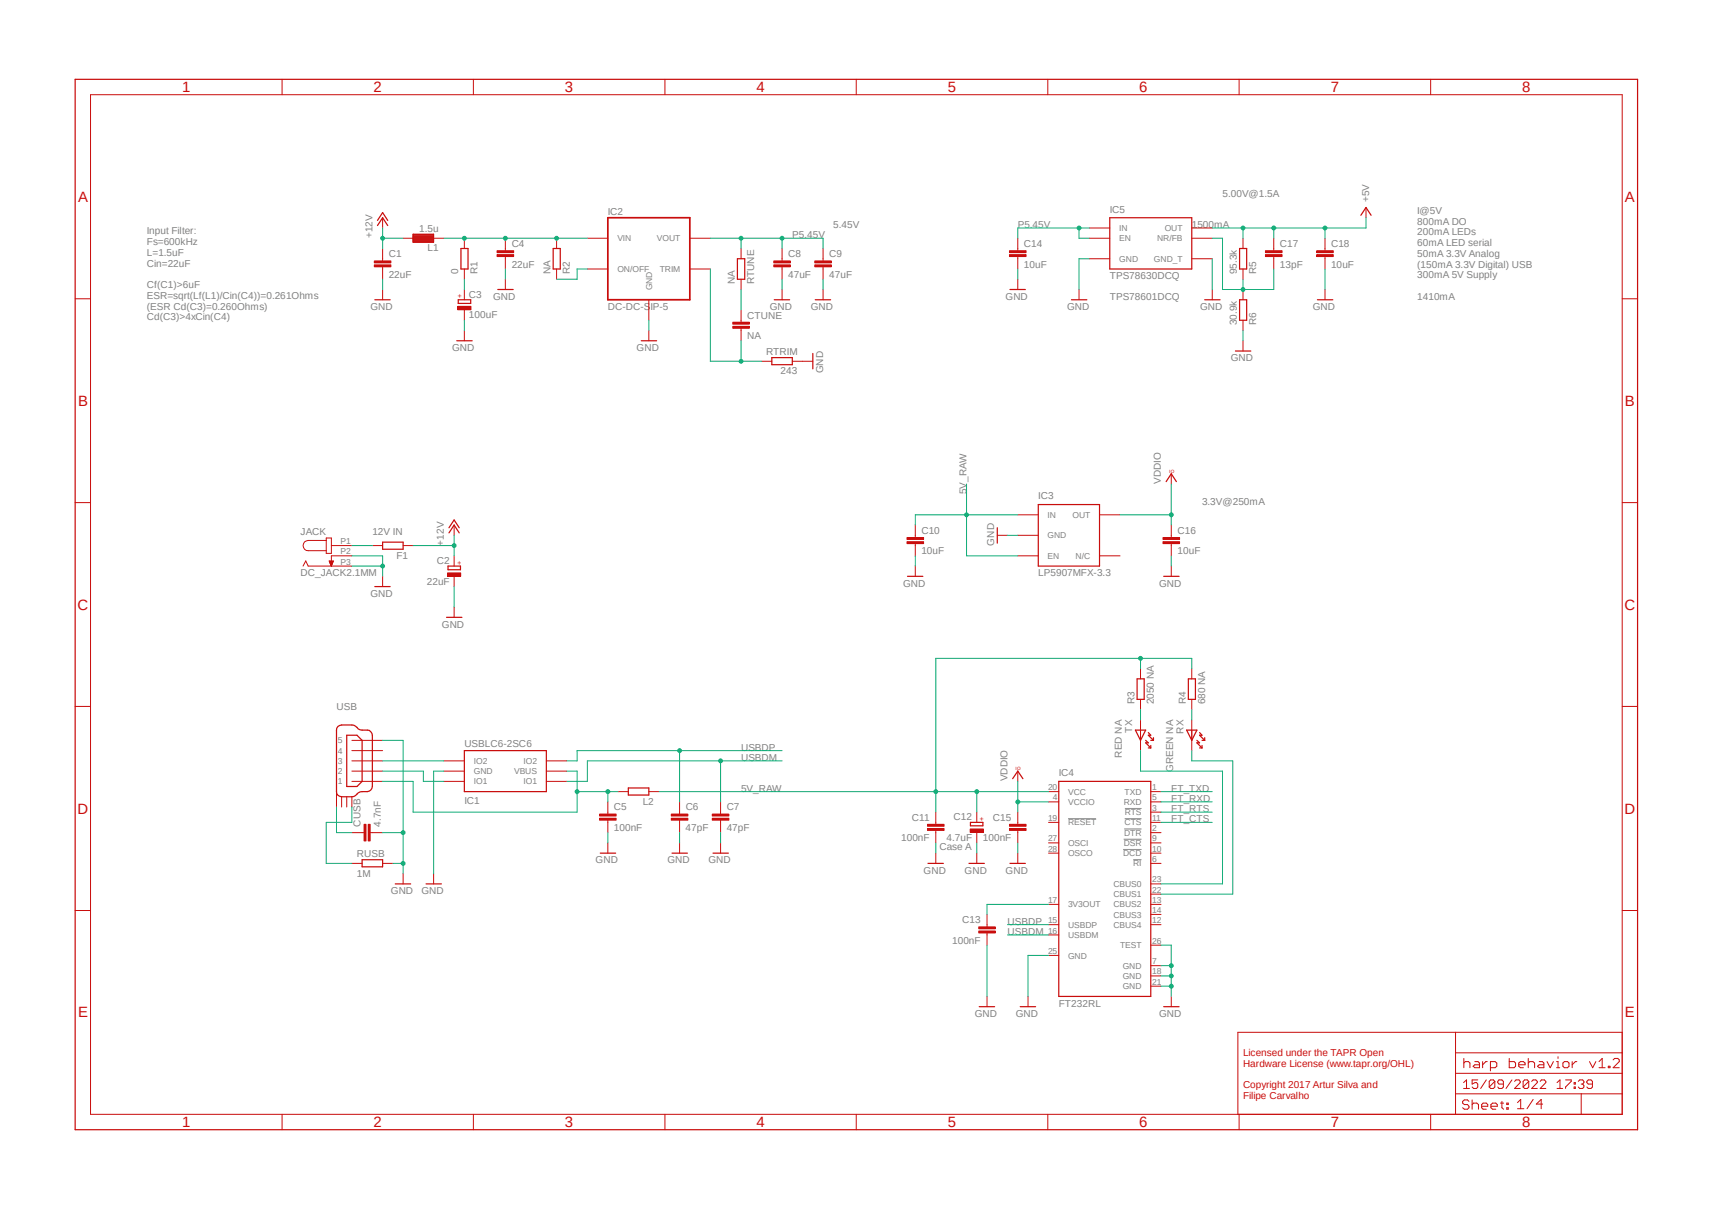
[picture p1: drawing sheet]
<svg xmlns="http://www.w3.org/2000/svg" width="297mm" height="210mm" viewBox="0 0 297 210" stroke-linecap="round" stroke-linejoin="round" font-family="sans-serif">
<path d="M12.7 13.5l271.7 182.8M284.4 13.5l-271.7 182.8" fill="none" stroke="#fff" stroke-width=".17"/>
<path d="M185.3 142h4.9M194.9 147.3h3.1M194.9 145.5h3.1M195 143.8h3M195.1 142h2.9M195.2 140.2h2.8M196.6 149.1h1.4" fill="none" stroke="#808080" stroke-width=".17"/>
<path d="M183.7 135.5h15.9v37.3h-15.9zM168.4 142.6h2.1v.6h-2.1z" fill="none" stroke="#c90d0c" stroke-width=".21"/>
<g fill="none" stroke="#c90d0c" stroke-width=".17">
<path d="M181.9 137.3h1.8M181.9 139.1h1.8M199.6 137.3h1.8M199.6 139.1h1.8M160.9 143.7h2.9v.3h-2.9zM160.9 143h2.9v.3h-2.9zM162.3 140.8v2.2M162.3 144v2.2M171.2 158.6v2.1M181.9 156.8h1.8M181.9 148h1.8M181.9 146.2h1.8"/>
<path d="M181.9 142.6h1.8M199.6 156.8h1.8M199.6 148h1.8M199.6 146.2h1.8M199.6 140.8h1.8M199.6 142.6h1.8M199.6 144.4h1.8M199.6 149.7h1.8M199.6 153.3h1.8M199.6 155.1h1.8M199.6 158.6h1.8M169.8 161.5h2.9v.3h-2.9z"/>
<path d="M169.8 160.7h2.9v.4h-2.9zM171.2 161.8v2.1M181.9 160.4h1.8M181.9 162.1h1.8M181.9 165.7h1.8M199.6 160.4h1.8M199.6 167.5h1.8M199.6 169.2h1.8M199.6 163.9h1.8M199.6 171h1.8"/>
</g>
<path d="M160.9 143.8h2.9M160.9 143.1h2.9M169.8 161.6h2.9M169.8 160.9h2.9" fill="none" stroke="#c90d0c" stroke-width=".34"/>
<path d="M168.3 143.8h2.3v.6h-2.3z" fill-rule="evenodd" fill="#c90d0c"/>
<g fill="none" stroke="#c90d0c" stroke-width=".17">
<path d="M15.7 16.4h265.7v176.9h-265.7zM48.9 13.8v2.6M82.1 13.8v2.6M115.4 13.8v2.6M148.5 13.8v2.6M181.8 13.8v2.6M215 13.8v2.6M248.2 13.8v2.6M13 51.8h2.7M281.4 51.8h2.7M13 87.2h2.7M52.6 98.2l.4-.9 .5 .9h7.5"/>
<path d="M56.6 93.7h-3.1a.89 .89 0 0 0-.9 .9 .89 .89 0 0 0 .9 .9h3.1M56.6 93.3h.9v2.7h-.9zM57.1 97.3h.7l-.3 .9zM57.1 97.4h.7M57.2 97.5h.5M57.2 97.6h.5M57.3 97.7h.4M57.3 97.8h.3M57.4 97.9h.2M57.4 98h.1M57.4 98.1h.1M57.5 94.6h3.5"/>
<path d="M61 96.4h-3.5v1.8M66.4 99.9v1.8M157.4 93.9h2.8v.4h-2.8zM157.4 93.2h2.8v.4h-2.8zM158.8 91.1v2.1M158.8 94.3v2.1M158.8 98.2v1.7M173 92.8h1.8M176.6 89.3h3.5M176.6 96.4h3.5M176.6 92.8h3.5M190.8 89.3h3.5"/>
<path d="M190.8 96.4h3.5M201.8 93.9h2.8v.4h-2.8zM201.8 93.2h2.8v.4h-2.8zM203.2 82.2v1.7M203.2 91.1v2.1M203.2 94.3v2.1M203.2 98.2v1.7M281.4 87.2h2.7M78.8 105.3v1.8M197.9 116v1.7M206.8 116v1.7M13 122.5h2.7"/>
<path d="M58.4 136.4v3.6M59.3 138.2v1.8M60.2 138.2v1.8M61 135.5h5.4M61 133.7h5.4M61 132h5.4M61 128.4h5.4M61 130.2h5.4M61 138.2v1.8M77 135.5h3.6M77 133.7h3.6M77 132h3.6"/>
<path d="M94.8 135.5h3.5M94.8 133.7h3.5M94.8 132h3.5M105.5 139.1v2.1M107.2 137.3h1.8M112.6 137.3h1.7M117.9 139.1v2.1M125 139.1v2.1M176.6 133.7v1.8M197.9 121.3v1.8M197.9 124.8v5.4M206.8 121.3v1.8"/>
<path d="M206.8 124.8v5.4M281.4 122.5h2.7M13 157.9h2.7M61 144.4h2.2M61 149.7h1.8M63.2 143h.3v2.8h-.3zM63.9 143h.3v2.8h-.3zM64.2 144.4h2.2M66.4 149.7h1.8M69.9 151.5v1.8M75.2 151.5v1.8M104 141.9h2.9v.3h-2.9z"/>
<path d="M104 141.2h2.9v.3h-2.9zM105.5 142.2v2.2M105.5 146.2v1.8M116.5 141.9h2.8v.3h-2.8zM116.5 141.2h2.8v.3h-2.8zM117.9 142.2v2.2M117.9 146.2v1.8M123.6 141.9h2.8v.3h-2.8zM123.6 141.2h2.8v.3h-2.8zM125 142.2v2.2M125 146.2v1.8M162.3 148v1.7"/>
<path d="M168.3 143.8h2.3v.6h-2.3zM169.5 140.8v1.8M169.5 144.4v1.8M169.5 148v1.7M175.1 143.7h2.9v.3h-2.9zM175.1 143h2.9v.3h-2.9zM176.6 140.8v2.2M176.6 144v2.2M176.6 148v1.7M281.4 157.9h2.7M171.2 172.8v1.8M178.4 172.8v1.8"/>
<path d="M203.2 172.8v1.8M252.5 179v14.3M281.4 179h-66.6v14.3M48.9 193.3v2.6M82.1 193.3v2.6M115.4 193.3v2.6M148.5 193.3v2.6M181.8 193.3v2.6M215 193.3v2.6M248.2 193.3v2.6M252.5 189.7h28.9M252.5 186.1h28.9"/>
<path d="M252.5 182.6h28.9M253.9 187.7l.5-.4v1.5M253.9 188.8h1M254 183.6v1.6M254 184.4l.2-.3h.6l.2 .3v.8M254.8 191l-.2-.2h-.6l-.3 .2v.3l.3 .3h.6l.2 .3v.2l-.2 .3h-.6l-.3-.3M255.4 191.6l.3-.3h.5l.3 .3v.8M255.4 190.8v1.6M255.9 184.1h.5l.3 .3v.8h-.8l-.3-.3 .3-.2h.8M256.4 187.3h-1v.7l.5-.3h.3l.2 .3v.5l-.2 .3h-.5l-.3-.3M257 191.9h1.1v-.3l-.2-.3h-.6l-.3 .3v.5l.3 .3h.6M257.2 184.1v1.1"/>
<path d="M257.9 187.3l-1 1.5M258 184.1h-.2l-.6 .6M258.6 185.2h.8l.3-.3v-.5l-.3-.3h-.8v1.6M258.7 191.9h1.1v-.3l-.3-.3h-.5l-.3 .3v.5l.3 .3h.5M259.3 187.5v1l-.2 .3h-.5l-.2-.3M259.3 187.5l-.2-.2h-.5l-.2 .2v1M259.3 187.5l-.9 1M260.3 191.3h.6M260.6 191v1.1l.3 .3M260.8 188h-.7l-.3-.3v-.2l.3-.2h.5l.2 .2v1l-.2 .3h-.5l-.3-.3M261.4 191.3h.3v.3h-.3zM261.4 192.1h.3v.3h-.3z"/>
<path d="M261.8 183.6v1.6h.9l.2-.3v-.5l-.2-.3h-.9M262.3 187.3l-1 1.5M262.8 187.5l.2-.2h.5l.2 .2v.2l-.9 1.1h.9M263.3 191.2l.5-.5v1.6M263.3 192.3h1.1M263.5 184.7h1.1v-.3l-.3-.3h-.5l-.3 .3v.5l.3 .3h.5M265.1 184.4l.3-.3h.5l.3 .3v.8M265.1 183.6v1.6M265.2 187.5v1l-.2 .3h-.5l-.3-.3M265.2 187.5l-.2-.2h-.5l-.3 .2v1M265.2 187.5l-1 1M265.7 187.5l.3-.2h.4l.3 .2v.2l-1 1.1h1"/>
<path d="M266 190.7l-1.1 1.6M267 184.1h.6l.2 .3v.8h-.8l-.3-.3 .3-.2h.8M267.2 187.5l.2-.2h.5l.3 .2v.2l-1 1.1h1M267.6 191.5h-1.1l.9-.8v1.6M268.4 184.1l.5 1.1 .6-1.1M270 184.1h.3v1.1M270 185.2h.6M270.1 188.8h1M270.1 187.7l.5-.4v1.5M270.3 183.3v.3M271.1 184.4l.3-.3h.5l.3 .3v.5l-.3 .3h-.5l-.3-.3zM271.6 187.3h1v.2l-1 1v.3"/>
<path d="M272.8 184.1v1.1M273.1 188.5h.2v.3h-.2zM273.1 187.7h.2v.3h-.2zM273.6 184.1h-.3l-.5 .6M273.8 187.5l.3-.2h.5l.2 .2v.2l-.2 .3M274.3 189.7v3.6M274.3 188h.3M274.6 188l.2 .3v.2l-.2 .3h-.5l-.3-.3M275.8 184.1l.5 1.1 .6-1.1M276.3 188h-.8l-.2-.3v-.2l.2-.2h.5l.3 .2v1l-.3 .3h-.5l-.2-.3M277.4 185.2h1.1M277.4 184.1l.6-.5v1.6"/>
<path d="M279 184.9h.3v.3h-.3zM279.9 183.8l.2-.2h.6l.2 .2v.3l-1 1.1h1"/>
</g>
<g fill="none" stroke="#c90d0c" stroke-width=".34">
<path d="M157.4 94.1h2.8M157.4 93.4h2.8M201.8 94.1h2.8M201.8 93.4h2.8M63.3 143v2.8M64.1 143v2.8M104 142.1h2.9M104 141.4h2.9M116.5 142.1h2.8M116.5 141.4h2.8M123.6 142.1h2.8M123.6 141.4h2.8"/>
<path d="M175.1 143.8h2.9M175.1 143.1h2.9"/>
</g>
<g fill="none" stroke="#c90d0c" stroke-width=".21">
<path d="M13 13.8h271.1v182.1h-271.1zM77.7 98.2h2.2v.6h-2.2zM157.4 99.9h2.7M173 91.5v2.7M180.1 87.5h10.7v10.7h-10.7zM201.9 99.9h2.7M202.3 83.5l.9-1.3 .9 1.3M65 101.7h2.7M77.5 107.1h2.6M197.3 117.7h1.2v3.6h-1.2zM206.2 117.7h1.2v3.6h-1.2zM58.6 126l.7-.3h1.7a1.44 1.44 0 0 1 1.1 .7l.4 .2h1.2a.94 .94 0 0 1 .9 .9v8.9a.94 .94 0 0 1-.9 .9 1.81 1.81 0 0 0-2 .7l-.7 .2h-1.7a.87 .87 0 0 1-.9-.9v-10.7z"/>
<path d="M60.2 127.5h1.7l.9 .9v7.1l-.9 .9h-1.7zM80.6 130.2h14.2v7.1h-14.2zM109 136.7h3.6v1.2h-3.6zM175.7 135l.9-1.3 .9 1.3M197 126.6h1.8l-.9 1.8zM198.8 128.4l.4 .4h-.4l.8 .9M199.2 127l.4 .5h-.4l.9 .9M199.2 129.7h.4M199.6 128.4h.5M199.6 129.3v.4M200.1 127.9v.5M205.9 126.6h1.7l-.8 1.8z"/>
<path d="M207.6 128.4l.5 .4h-.5l.9 .9M208.1 127l.4 .5h-.4l.9 .9M208.1 129.7h.4M208.5 128.4h.5M208.5 129.3v.4M209 127.9v.5M62.8 149.1h3.6v1.2h-3.6zM68.6 153.3h2.6M73.9 153.3h2.7M104.1 148h2.7M116.6 148h2.7M123.7 148h2.7"/>
<path d="M161 149.7h2.7M168.1 149.7h2.7M175.2 149.7h2.7M169.9 174.6h2.7M177 174.6h2.7M201.9 174.6h2.7"/>
</g>
<path d="M77.6 99.4h2.3v.5h-2.3z" fill-rule="evenodd" fill="#c90d0c"/>
<g fill="none" stroke="#c90d0c" stroke-width=".17">
<path d="M64.9 45.9h2.9v.4h-2.9zM64.9 45.3h2.9v.3h-2.9zM66.4 43.1v2.1M66.4 46.3v2.1M66.4 50.2v1.8M69.9 41.3h7.1M71.7 40.6h3.5v1.4h-3.5zM71.7 40.7h3.5M71.7 40.8h3.5M71.7 40.9h3.5M71.7 41h3.5M71.7 41.1h3.5"/>
<path d="M71.7 41.2h3.5M71.7 41.4h3.5M71.7 41.5h3.5M71.7 41.6h3.5M71.7 41.7h3.5M71.7 41.9h3.5M71.7 42h3.5M80.6 41.3v1.8M80.6 46.7v1.7M80.6 57.3v1.8M86.2 44.2h2.9v.3h-2.9zM86.2 43.5h2.9v.3h-2.9z"/>
<path d="M87.7 41.3v2.1M87.7 44.5v2.2M87.7 48.4v1.8M96.6 41.3v1.8M96.6 46.7v1.7M101.9 41.3h3.6M101.9 46.7h3.6M112.6 52v3.5M112.6 57.3v1.8M119.7 41.3h3.5M119.7 46.7h3.5M127.1 56.6h2.9v.3h-2.9z"/>
<path d="M127.1 55.9h2.9v.3h-2.9zM128.6 43.1v1.8M128.6 48.4v1.8M128.6 53.8v2.1M128.6 56.9v2.2M134.2 45.9h2.9v.4h-2.9zM134.2 45.3h2.9v.3h-2.9zM135.7 43.1v2.1M135.7 46.3v2.1M135.7 50.2v1.8M141.4 45.9h2.8v.4h-2.8zM141.4 45.3h2.8v.3h-2.8z"/>
<path d="M142.8 43.1v2.1M142.8 46.3v2.1M142.8 50.2v1.8M132.1 62.7h1.8M137.5 62.7h3.5M77.6 99.4h2.3v.5h-2.3zM78.8 91.1v1.7M78.8 96.4v1.8M78.8 99.9v1.8"/>
</g>
<g fill="none" stroke="#c90d0c" stroke-width=".21">
<path d="M65 52h2.7M79.2 59.1h2.7M79.5 52h2.2v.6h-2.2zM80 43.1h1.2v3.6h-1.2zM86.4 50.2h2.6M96 43.1h1.2v3.6h-1.2zM111.3 59.1h2.6M127.9 44.9h1.3v3.5h-1.3zM134.3 52h2.7M141.4 52h2.7M133.9 62h3.6v1.2h-3.6zM141 61.3v2.7"/>
<path d="M77.9 92.4l.9-1.3 .9 1.3M77.9 91.5l.9-1.3 .9 1.3"/>
</g>
<path d="M105.5 37.8h14.2v14.2h-14.2z" fill="none" stroke="#c90d0c" stroke-width=".3"/>
<path d="M64.9 46.1h2.9M64.9 45.4h2.9M86.2 44.3h2.9M86.2 43.6h2.9M127.1 56.8h2.9M127.1 56h2.9M134.2 46.1h2.9M134.2 45.4h2.9M141.4 46.1h2.8M141.4 45.4h2.8" fill="none" stroke="#c90d0c" stroke-width=".34"/>
<path d="M79.4 53.1h2.3v.6h-2.3z" fill-rule="evenodd" fill="#c90d0c"/>
<g fill="none" stroke="#c90d0c" stroke-width=".17">
<path d="M66.4 37.8v1.7M189 39.5h3.5M206.8 39.5h3.5M237 36v1.8M79.4 53.1h2.3v.6h-2.3zM80.6 50.2v1.8M80.6 53.8v1.7M175.1 44.2h2.9v.3h-2.9zM175.1 43.5h2.9v.3h-2.9zM176.6 41.3v2.1M176.6 44.5v2.2M176.6 48.4v1.8"/>
<path d="M187.2 50.2v1.8M189 41.3h3.5M189 44.9h3.5M206.8 41.3h3.5M206.8 44.9h3.5M210.3 50.2v1.8M215.6 41.3v1.8M215.6 46.7v1.7M215.6 50.2v1.8M215.6 55.5v1.8M215.6 59.1v1.8M219.5 44.2h2.9v.3h-2.9z"/>
<path d="M219.5 43.5h2.9v.3h-2.9zM221 41.3v2.1M221 44.5v2.2M228.4 44.2h2.9v.3h-2.9zM228.4 43.5h2.9v.3h-2.9zM229.9 41.3v2.1M229.9 44.5v2.2M229.9 50.2v1.8M64.6 94.6h1.8M69.9 94.6h1.8"/>
</g>
<path d="M65.5 39.1l.9-1.3 .9 1.3M65.5 38.2l.9-1.3 .9 1.3M192.5 37.8h14.3v8.9h-14.3zM236.1 37.3l.9-1.3 .9 1.3M175.2 50.2h2.7M185.9 52h2.7M209 52h2.7M215.1 52h1.2v3.5h-1.2zM215.1 43.1h1.2v3.6h-1.2zM228.6 52h2.6M214.3 60.9h2.7M66.4 94h3.5v1.2h-3.5z" fill="none" stroke="#c90d0c" stroke-width=".21"/>
<path d="M175.1 44.3h2.9M175.1 43.6h2.9M219.5 44.3h2.9M219.5 43.6h2.9M228.4 44.3h2.9M228.4 43.6h2.9" fill="none" stroke="#c90d0c" stroke-width=".34"/>
<path d="M171.2 163.9v8.9M181.9 165.7h-3.5v7.1M201.4 163.9h1.8v8.9M201.4 167.5h1.8M201.4 169.2h1.8M201.4 171h1.8" fill="none" stroke="#0dab76" stroke-width=".17"/>
<circle cx="203.2" cy="171" r=".33" fill="#0dab76"/>
<circle cx="203.2" cy="171" r=".33" fill="none" stroke="#0dab76" stroke-width=".17"/>
<circle cx="203.2" cy="169.2" r=".33" fill="#0dab76"/>
<circle cx="203.2" cy="169.2" r=".33" fill="none" stroke="#0dab76" stroke-width=".17"/>
<circle cx="203.2" cy="167.5" r=".33" fill="#0dab76"/>
<g fill="none" stroke="#0dab76" stroke-width=".17">
<path d="M66.4 128.4h3.5v23.1M66.4 144.4h3.5"/>
<circle cx="203.2" cy="167.5" r=".33"/>
</g>
<circle cx="69.9" cy="144.4" r=".33" fill="#0dab76"/>
<g fill="none" stroke="#0dab76" stroke-width=".17">
<path d="M68.2 149.7h1.7"/>
<circle cx="69.9" cy="144.4" r=".33"/>
</g>
<circle cx="69.9" cy="149.7" r=".33" fill="#0dab76"/>
<g fill="none" stroke="#0dab76" stroke-width=".17">
<path d="M61 96.4h5.4v3.5M61 98.2h5.4M158.8 96.4v1.8M174.8 92.8h1.8M203.2 96.4v1.8M77 133.7h-1.8v17.8M105.5 144.4v1.8M117.9 144.4v1.8M125 144.4v1.8M162.3 146.2v1.8M169.5 146.2v1.8M176.6 146.2v1.8"/>
<circle cx="69.9" cy="149.7" r=".33"/>
</g>
<circle cx="66.4" cy="98.2" r=".33" fill="#0dab76"/>
<g fill="none" stroke="#0dab76" stroke-width=".17">
<path d="M210.3 39.5h26.7M229.9 39.5v1.8M66.4 48.4v1.8M80.6 55.5v1.8M87.7 46.7v1.7M112.6 55.5v1.8M135.7 48.4v1.8M142.8 48.4v1.8M176.6 46.7v1.7M189 44.9h-1.8v5.3M210.3 44.9v5.3M215.6 57.3v1.8"/>
<path d="M229.9 46.7v3.5M78.8 101.7v3.6"/>
<circle cx="66.4" cy="98.2" r=".33"/>
</g>
<circle cx="229.9" cy="39.5" r=".33" fill="#0dab76"/>
<g fill="none" stroke="#0dab76" stroke-width=".17">
<path d="M215.6 39.5v1.8M221 39.5v1.8"/>
<circle cx="229.9" cy="39.5" r=".33"/>
</g>
<circle cx="215.7" cy="39.5" r=".33" fill="#0dab76"/>
<circle cx="215.7" cy="39.5" r=".33" fill="none" stroke="#0dab76" stroke-width=".17"/>
<circle cx="221" cy="39.5" r=".33" fill="#0dab76"/>
<g fill="none" stroke="#0dab76" stroke-width=".17">
<path d="M237 37.8v1.7M176.6 139.1h5.3M176.6 135.5v5.3"/>
<circle cx="221" cy="39.5" r=".33"/>
</g>
<circle cx="176.6" cy="139.1" r=".33" fill="#0dab76"/>
<g fill="none" stroke="#0dab76" stroke-width=".17">
<path d="M194.3 89.3h8.9M203.2 83.9v7.2"/>
<circle cx="176.6" cy="139.1" r=".33"/>
</g>
<circle cx="203.2" cy="89.3" r=".33" fill="#0dab76"/>
<g fill="none" stroke="#0dab76" stroke-width=".17">
<path d="M117.9 130.2v8.9M135.7 130.2h-35.6v1.8M181.9 156.8h-10.7v1.8M174.8 160.4h7.1"/>
<circle cx="203.2" cy="89.3" r=".33"/>
</g>
<circle cx="117.9" cy="130.2" r=".33" fill="#0dab76"/>
<g fill="none" stroke="#0dab76" stroke-width=".17">
<path d="M98.3 132h1.8M101.9 132h33.8M125 132v7.1M174.8 162.1h7.1"/>
<circle cx="117.9" cy="130.2" r=".33"/>
</g>
<circle cx="125" cy="132" r=".33" fill="#0dab76"/>
<g fill="none" stroke="#0dab76" stroke-width=".17">
<path d="M100.1 133.7v3.6h7.1M101.9 132v3.5h-3.6M105.5 137.3v1.8M201.4 139.1h8.9M201.4 137.3h8.9"/>
<circle cx="125" cy="132" r=".33"/>
</g>
<circle cx="105.5" cy="137.3" r=".33" fill="#0dab76"/>
<g fill="none" stroke="#0dab76" stroke-width=".17">
<path d="M66.4 135.5h5.3v5.3h28.4v-3.5"/>
<circle cx="105.5" cy="137.3" r=".33"/>
</g>
<circle cx="100.1" cy="137.3" r=".33" fill="#0dab76"/>
<g fill="none" stroke="#0dab76" stroke-width=".17">
<path d="M58.4 140v4.4h2.6M61 140v2.6h-4.4v7.1h4.4M66.4 133.7h7v1.8h3.6M66.4 132h10.6M98.3 133.7h1.8M169.5 137.3v3.5M181.9 137.3h-19.6v3.5M197.9 130.2v3.5h14.2v19.6h-10.7M197.9 123.1v1.7M206.8 123.1v1.7M206.8 130.2v1.8h7.1v23.1h-12.5M201.4 140.8h8.9"/>
<path d="M201.4 142.6h8.9"/>
<circle cx="100.1" cy="137.3" r=".33"/>
</g>
<circle cx="162.4" cy="137.3" r=".33" fill="#0dab76"/>
<circle cx="162.4" cy="137.3" r=".33" fill="none" stroke="#0dab76" stroke-width=".17"/>
<circle cx="169.5" cy="137.3" r=".33" fill="#0dab76"/>
<g fill="none" stroke="#0dab76" stroke-width=".17">
<path d="M197.9 114.2v1.8M206.8 116v-1.8h-44.5v23.1h-48"/>
<circle cx="169.5" cy="137.3" r=".33"/>
</g>
<circle cx="197.9" cy="114.2" r=".33" fill="#0dab76"/>
<g fill="none" stroke="#0dab76" stroke-width=".17">
<path d="M167.7 89.3h8.9"/>
<circle cx="197.9" cy="114.2" r=".33"/>
</g>
<circle cx="167.7" cy="89.3" r=".33" fill="#0dab76"/>
<g fill="none" stroke="#0dab76" stroke-width=".17">
<path d="M71.7 94.6h7.1M78.8 92.8v3.6M167.7 83.9v12.5h8.9M167.7 89.3h-8.9v1.8"/>
<circle cx="167.7" cy="89.3" r=".33"/>
</g>
<circle cx="78.8" cy="94.6" r=".33" fill="#0dab76"/>
<g fill="none" stroke="#0dab76" stroke-width=".17">
<path d="M66.4 39.5v3.6M66.4 41.3h3.5"/>
<circle cx="78.8" cy="94.6" r=".33"/>
</g>
<circle cx="66.4" cy="41.3" r=".33" fill="#0dab76"/>
<g fill="none" stroke="#0dab76" stroke-width=".17">
<path d="M123.2 46.7v16h8.9M128.6 59.1v3.6"/>
<circle cx="66.4" cy="41.3" r=".33"/>
</g>
<circle cx="128.6" cy="62.7" r=".33" fill="#0dab76"/>
<g fill="none" stroke="#0dab76" stroke-width=".17">
<path d="M87.7 41.3h14.2M101.9 46.7h-1.8v1.7h-3.5M128.6 50.2v3.6"/>
<circle cx="128.6" cy="62.7" r=".33"/>
</g>
<circle cx="96.6" cy="41.3" r=".33" fill="#0dab76"/>
<g fill="none" stroke="#0dab76" stroke-width=".17">
<path d="M80.6 41.3h7.1"/>
<circle cx="96.6" cy="41.3" r=".33"/>
</g>
<circle cx="87.7" cy="41.3" r=".33" fill="#0dab76"/>
<g fill="none" stroke="#0dab76" stroke-width=".17">
<path d="M77 41.3h3.6"/>
<circle cx="87.7" cy="41.3" r=".33"/>
</g>
<circle cx="80.6" cy="41.3" r=".33" fill="#0dab76"/>
<g fill="none" stroke="#0dab76" stroke-width=".17">
<path d="M187.2 39.5v1.8h1.8M189 39.5h-12.4v1.8M80.6 48.4v1.8"/>
<circle cx="80.6" cy="41.3" r=".33"/>
</g>
<circle cx="187.2" cy="39.5" r=".33" fill="#0dab76"/>
<g fill="none" stroke="#0dab76" stroke-width=".17">
<path d="M123.2 41.3h19.6v1.8M135.7 41.3v1.8"/>
<circle cx="187.2" cy="39.5" r=".33"/>
</g>
<circle cx="135.7" cy="41.3" r=".33" fill="#0dab76"/>
<g fill="none" stroke="#0dab76" stroke-width=".17">
<path d="M128.6 41.3v1.8"/>
<circle cx="135.7" cy="41.3" r=".33"/>
</g>
<circle cx="128.6" cy="41.3" r=".33" fill="#0dab76"/>
<g fill="none" stroke="#0dab76" stroke-width=".17">
<path d="M221 46.7v3.5h-5.4v-1.8"/>
<circle cx="128.6" cy="41.3" r=".33"/>
</g>
<circle cx="215.7" cy="50.2" r=".33" fill="#0dab76"/>
<g fill="none" stroke="#0dab76" stroke-width=".17">
<path d="M210.3 41.3h1.8v8.9h3.5M61 94.6h3.6"/>
<circle cx="215.7" cy="50.2" r=".33"/>
</g>
<g font-size="2.6" fill="#c90d0c">
<text x="31.6" y="16">1</text>
<text x="64.8" y="16">2</text>
<text x="98" y="16">3</text>
<text x="131.2" y="16">4</text>
<text x="164.5" y="16">5</text>
<text x="197.7" y="16">6</text>
<text x="230.9" y="16">7</text>
<text x="264.1" y="16">8</text>
<text x="13.5" y="35">A</text>
<text x="281.9" y="35">A</text>
<text x="13.5" y="70.4">B</text>
<text x="281.9" y="70.4">B</text>
<text x="13.5" y="105.7">C</text>
<text x="281.8" y="105.7">C</text>
<text x="13.5" y="141.1">D</text>
<text x="281.8" y="141.1">D</text>
<text x="13.5" y="176.4">E</text>
<text x="281.9" y="176.4">E</text>
<text x="31.6" y="195.5">1</text>
<text x="64.8" y="195.5">2</text>
<text x="98" y="195.5">3</text>
<text x="131.2" y="195.5">4</text>
<text x="164.5" y="195.5">5</text>
<text x="197.7" y="195.5">6</text>
<text x="230.9" y="195.5">7</text>
<text x="264.1" y="195.5">8</text>
</g>
<g font-size="1.7" fill="#808080">
<text x="212.1" y="34.2">5.00V@1.5A</text>
<text x="237.5" y="35.1" transform="rotate(-90 237.5 35.1)">+5V</text>
<text x="25.5" y="40.6">Input Filter:</text>
<text x="64.6" y="41.3" transform="rotate(-90 64.6 41.3)">+12V</text>
<text x="72.7" y="40.2">1.5u</text>
<text x="105.5" y="37.2">IC2</text>
<text x="137.5" y="41.3">P5.45V</text>
<text x="144.6" y="39.5">5.45V</text>
<text x="176.6" y="39.5">P5.45V</text>
<text x="192.5" y="36.9">IC5</text>
<text x="206.8" y="39.5">1500mA</text>
<text x="245.9" y="37.1">I@5V</text>
<text x="245.9" y="38.9">800mA DO</text>
<text x="245.9" y="40.8">200mA LEDs</text>
<text x="25.5" y="42.5">Fs=600kHz</text>
<text x="25.5" y="44.4">L=1.5uF</text>
<text x="25.5" y="46.2">Cin=22uF</text>
<text x="67.4" y="44.6">C1</text>
<text x="74.2" y="43.6">L1</text>
<text x="79.5" y="47.5" transform="rotate(-90 79.5 47.5)">0</text>
<text x="82.8" y="47.5" transform="rotate(-90 82.8 47.5)">R1</text>
<text x="88.8" y="46.4">22uF</text>
<text x="88.8" y="42.8">C4</text>
<text x="95.5" y="47.5" transform="rotate(-90 95.5 47.5)">NA</text>
<text x="98.8" y="47.5" transform="rotate(-90 98.8 47.5)">R2</text>
<text x="136.7" y="44.6">C8</text>
<text x="143.9" y="44.6">C9</text>
<text x="177.6" y="46.4">10uF</text>
<text x="177.6" y="42.8">C14</text>
<text x="214.6" y="47.5" transform="rotate(-90 214.6 47.5)">95.3k</text>
<text x="217.9" y="47.5" transform="rotate(-90 217.9 47.5)">R5</text>
<text x="222" y="46.4">13pF</text>
<text x="222" y="42.8">C17</text>
<text x="230.9" y="46.4">10uF</text>
<text x="230.9" y="42.8">C18</text>
<text x="245.9" y="42.7">60mA LED serial</text>
<text x="245.9" y="44.5">50mA 3.3V Analog</text>
<text x="245.9" y="46.4">(150mA 3.3V Digital) USB</text>
<text x="25.5" y="50">Cf(C1)&gt;6uF</text>
<text x="25.5" y="51.8">ESR=sqrt(Lf(L1)/Cin(C4))=0.261Ohms</text>
<text x="25.5" y="53.7">(ESR Cd(C3)=0.260Ohms)</text>
<text x="64.3" y="53.8">GND</text>
<text x="67.4" y="48.2">22uF</text>
<text x="81.4" y="51.6">C3</text>
<text x="85.6" y="52">GND</text>
<text x="105.5" y="53.8">DC-DC-SIP-5</text>
<text x="127.5" y="49.3" transform="rotate(-90 127.5 49.3)">NA</text>
<text x="130.8" y="49.3" transform="rotate(-90 130.8 49.3)">RTUNE</text>
<text x="133.6" y="53.8">GND</text>
<text x="136.7" y="48.2">47uF</text>
<text x="140.7" y="53.8">GND</text>
<text x="143.9" y="48.2">47uF</text>
<text x="174.5" y="52">GND</text>
<text x="185.1" y="53.8">GND</text>
<text x="192.5" y="52">TPS78601DCQ</text>
<text x="192.5" y="48.4">TPS78630DCQ</text>
<text x="208.2" y="53.8">GND</text>
<text x="227.8" y="53.8">GND</text>
<text x="245.9" y="48.3">300mA 5V Supply</text>
<text x="245.9" y="52">1410mA</text>
<text x="25.5" y="55.5">Cd(C3)&gt;4xCin(C4)</text>
<text x="81.4" y="55.2">100uF</text>
<text x="129.6" y="58.8">NA</text>
<text x="129.6" y="55.3">CTUNE</text>
<text x="214.6" y="56.4" transform="rotate(-90 214.6 56.4)">30.9k</text>
<text x="217.9" y="56.4" transform="rotate(-90 217.9 56.4)">R6</text>
<text x="78.4" y="60.9">GND</text>
<text x="110.4" y="60.9">GND</text>
<text x="132.9" y="61.6">RTRIM</text>
<text x="135.4" y="64.9">243</text>
<text x="142.8" y="64.8" transform="rotate(-90 142.8 64.8)">GND</text>
<text x="213.5" y="62.7">GND</text>
<text x="201.4" y="83.9" transform="rotate(-90 201.4 83.9)">VDDIO</text>
<text x="167.7" y="85.7" transform="rotate(-90 167.7 85.7)">5V_RAW</text>
<text x="180.1" y="86.6">IC3</text>
<text x="208.5" y="87.5">3.3V@250mA</text>
<text x="52.2" y="92.8">JACK</text>
<text x="64.6" y="92.8">12V IN</text>
<text x="77" y="94.6" transform="rotate(-90 77 94.6)">+12V</text>
<text x="159.9" y="92.6">C10</text>
<text x="172.5" y="94.6" transform="rotate(-90 172.5 94.6)">GND</text>
<text x="204.3" y="92.6">C16</text>
<text x="52.2" y="99.9">DC_JACK2.1MM</text>
<text x="68.8" y="96.9">F1</text>
<text x="74" y="101.4">22uF</text>
<text x="75.8" y="97.8">C2</text>
<text x="156.7" y="101.7">GND</text>
<text x="159.9" y="96.1">10uF</text>
<text x="180.1" y="99.9">LP5907MFX-3.3</text>
<text x="201.1" y="101.7">GND</text>
<text x="204.3" y="96.1">10uF</text>
<text x="64.3" y="103.5">GND</text>
<text x="76.7" y="108.8">GND</text>
<text x="58.4" y="123.1">USB</text>
<text x="196.8" y="122.2" transform="rotate(-90 196.8 122.2)">R3</text>
<text x="200.2" y="122.2" transform="rotate(-90 200.2 122.2)">2050 NA</text>
<text x="205.7" y="122.2" transform="rotate(-90 205.7 122.2)">R4</text>
<text x="209.1" y="122.2" transform="rotate(-90 209.1 122.2)">680 NA</text>
<text x="80.6" y="129.6">USBLC6-2SC6</text>
<text x="128.6" y="130.2">USBDP</text>
<text x="128.6" y="132">USBDM</text>
<text x="194.6" y="131.4" transform="rotate(-90 194.6 131.4)">RED NA</text>
<text x="196.4" y="127.1" transform="rotate(-90 196.4 127.1)">TX</text>
<text x="205.3" y="127.3" transform="rotate(-90 205.3 127.3)">RX</text>
<text x="128.6" y="137.3">5V_RAW</text>
<text x="174.8" y="135.5" transform="rotate(-90 174.8 135.5)">VDDIO</text>
<text x="183.7" y="134.6">IC4</text>
<text x="203.2" y="137.3">FT_TXD</text>
<text x="203.5" y="133.9" transform="rotate(-90 203.5 133.9)">GREEN NA</text>
<text x="62.5" y="143.3" transform="rotate(-90 62.5 143.3)">CUSB</text>
<text x="66.1" y="143.3" transform="rotate(-90 66.1 143.3)">4.7nF</text>
<text x="80.6" y="139.4">IC1</text>
<text x="106.5" y="140.5">C5</text>
<text x="111.5" y="139.6">L2</text>
<text x="119" y="140.5">C6</text>
<text x="126.1" y="140.5">C7</text>
<text x="158.2" y="142.3">C11</text>
<text x="165.4" y="142.3">C12</text>
<text x="172.3" y="142.3">C15</text>
<text x="203.2" y="139.1">FT_RXD</text>
<text x="203.2" y="140.8">FT_RTS</text>
<text x="203.2" y="142.6">FT_CTS</text>
<text x="61.9" y="148.7">RUSB</text>
<text x="103.3" y="149.7">GND</text>
<text x="106.5" y="144.1">100nF</text>
<text x="115.8" y="149.7">GND</text>
<text x="119" y="144.1">47pF</text>
<text x="122.9" y="149.7">GND</text>
<text x="126.1" y="144.1">47pF</text>
<text x="156.3" y="145.9">100nF</text>
<text x="163" y="147.4">Case A</text>
<text x="164.2" y="145.8">4.7uF</text>
<text x="170.5" y="145.9">100nF</text>
<text x="61.9" y="152">1M</text>
<text x="67.8" y="155.1">GND</text>
<text x="73.1" y="155.1">GND</text>
<text x="160.2" y="151.5">GND</text>
<text x="167.3" y="151.5">GND</text>
<text x="174.5" y="151.5">GND</text>
<text x="166.9" y="160.1">C13</text>
<text x="174.8" y="160.4">USBDP</text>
<text x="165.2" y="163.7">100nF</text>
<text x="174.8" y="162.1">USBDM</text>
<text x="169.1" y="176.4">GND</text>
<text x="176.2" y="176.4">GND</text>
<text x="183.7" y="174.6">FT232RL</text>
<text x="201.1" y="176.4">GND</text>
</g>
<g font-size="1.7" fill="#c90d0c">
<text x="215.6" y="183.1">Licensed under the TAPR Open</text>
<text x="215.6" y="185">Hardware License (www.tapr.org/OHL)</text>
<text x="215.6" y="188.7">Copyright 2017 Artur Silva and</text>
<text x="215.6" y="190.6">Filipe Carvalho</text>
</g>
<g font-size="1.5" fill="#808080">
<text x="107.1" y="41.9">VIN</text>
<text x="114" y="41.8">VOUT</text>
<text x="194.2" y="40.1">IN</text>
<text x="194.2" y="41.9">EN</text>
<text x="200.7" y="41.8">NR/FB</text>
<text x="202.1" y="40">OUT</text>
<text x="107.1" y="47.2">ON/OFF</text>
<text x="114.5" y="47.2">TRIM</text>
<text x="194.2" y="45.4">GND</text>
<text x="200.2" y="45.4">GND_T</text>
<text x="113.1" y="50.3" transform="rotate(-90 113.1 50.3)">GND</text>
<text x="181.7" y="89.8">IN</text>
<text x="186" y="89.8">OUT</text>
<text x="59.1" y="94.4">P1</text>
<text x="181.7" y="93.4">GND</text>
<text x="59.1" y="96.1">P2</text>
<text x="59.1" y="97.9">P3</text>
<text x="181.7" y="96.9">EN</text>
<text x="186.6" y="96.9">N/C</text>
<text x="58.6" y="128.9">5</text>
<text x="58.6" y="130.7">4</text>
<text x="58.6" y="132.5">3</text>
<text x="58.6" y="134.2">2</text>
<text x="58.6" y="136">1</text>
<text x="82.2" y="136">IO1</text>
<text x="82.2" y="134.2">GND</text>
<text x="82.2" y="132.5">IO2</text>
<text x="89.2" y="134.2">VBUS</text>
<text x="90.8" y="136">IO1</text>
<text x="90.8" y="132.5">IO2</text>
<text x="181.8" y="137">20</text>
<text x="185.3" y="137.8">VCC</text>
<text x="195.1" y="137.8">TXD</text>
<text x="199.9" y="137">1</text>
<text x="181.8" y="142.4">19</text>
<text x="182.6" y="138.8">4</text>
<text x="185.3" y="139.6">VCCIO</text>
<text x="185.3" y="143.1">RESET</text>
<text x="194.9" y="139.6">RXD</text>
<text x="195.1" y="143.1">CTS</text>
<text x="195.2" y="141.4">RTS</text>
<text x="199.9" y="138.8">5</text>
<text x="199.9" y="140.6">3</text>
<text x="199.9" y="142.4">11</text>
<text x="181.8" y="147.7">28</text>
<text x="181.8" y="145.9">27</text>
<text x="185.3" y="148.5">OSCO</text>
<text x="185.3" y="146.7">OSCI</text>
<text x="194.9" y="148.5">DCD</text>
<text x="194.9" y="146.7">DSR</text>
<text x="195" y="144.9">DTR</text>
<text x="199.9" y="144.1">2</text>
<text x="199.9" y="145.9">9</text>
<text x="199.9" y="147.7">10</text>
<text x="199.9" y="149.5">6</text>
<text x="193.2" y="153.8">CBUS0</text>
<text x="193.2" y="155.6">CBUS1</text>
<text x="196.6" y="150.2">RI</text>
<text x="199.9" y="153">23</text>
<text x="199.9" y="154.8">22</text>
<text x="181.8" y="156.6">17</text>
<text x="181.8" y="160.1">15</text>
<text x="181.8" y="161.9">16</text>
<text x="185.3" y="157.4">3V3OUT</text>
<text x="185.3" y="160.9">USBDP</text>
<text x="193.2" y="157.4">CBUS2</text>
<text x="193.2" y="159.1">CBUS3</text>
<text x="193.2" y="160.9">CBUS4</text>
<text x="199.9" y="156.6">13</text>
<text x="199.9" y="158.4">14</text>
<text x="199.9" y="160.1">12</text>
<text x="181.8" y="165.5">25</text>
<text x="185.3" y="162.7">USBDM</text>
<text x="185.3" y="166.2">GND</text>
<text x="194.3" y="164.5">TEST</text>
<text x="199.9" y="167.3">7</text>
<text x="199.9" y="163.7">26</text>
<text x="194.8" y="168">GND</text>
<text x="194.8" y="169.8">GND</text>
<text x="194.8" y="171.6">GND</text>
<text x="199.9" y="169">18</text>
<text x="199.9" y="170.8">21</text>
</g>
<g font-size="1.2" fill="#c90d0c">
<text x="80.2" y="51.7" transform="rotate(-90 80.2 51.7)">+</text>
<text x="80.1" y="97.9" transform="rotate(-90 80.1 97.9)">+</text>
<text x="170.7" y="142.3" transform="rotate(-90 170.7 142.3)">+</text>
</g>
<g font-size=".8" fill="#c90d0c">
<text x="202.9" y="82">IO</text>
<text x="176.2" y="133.6">IO</text>
</g>
</svg>
